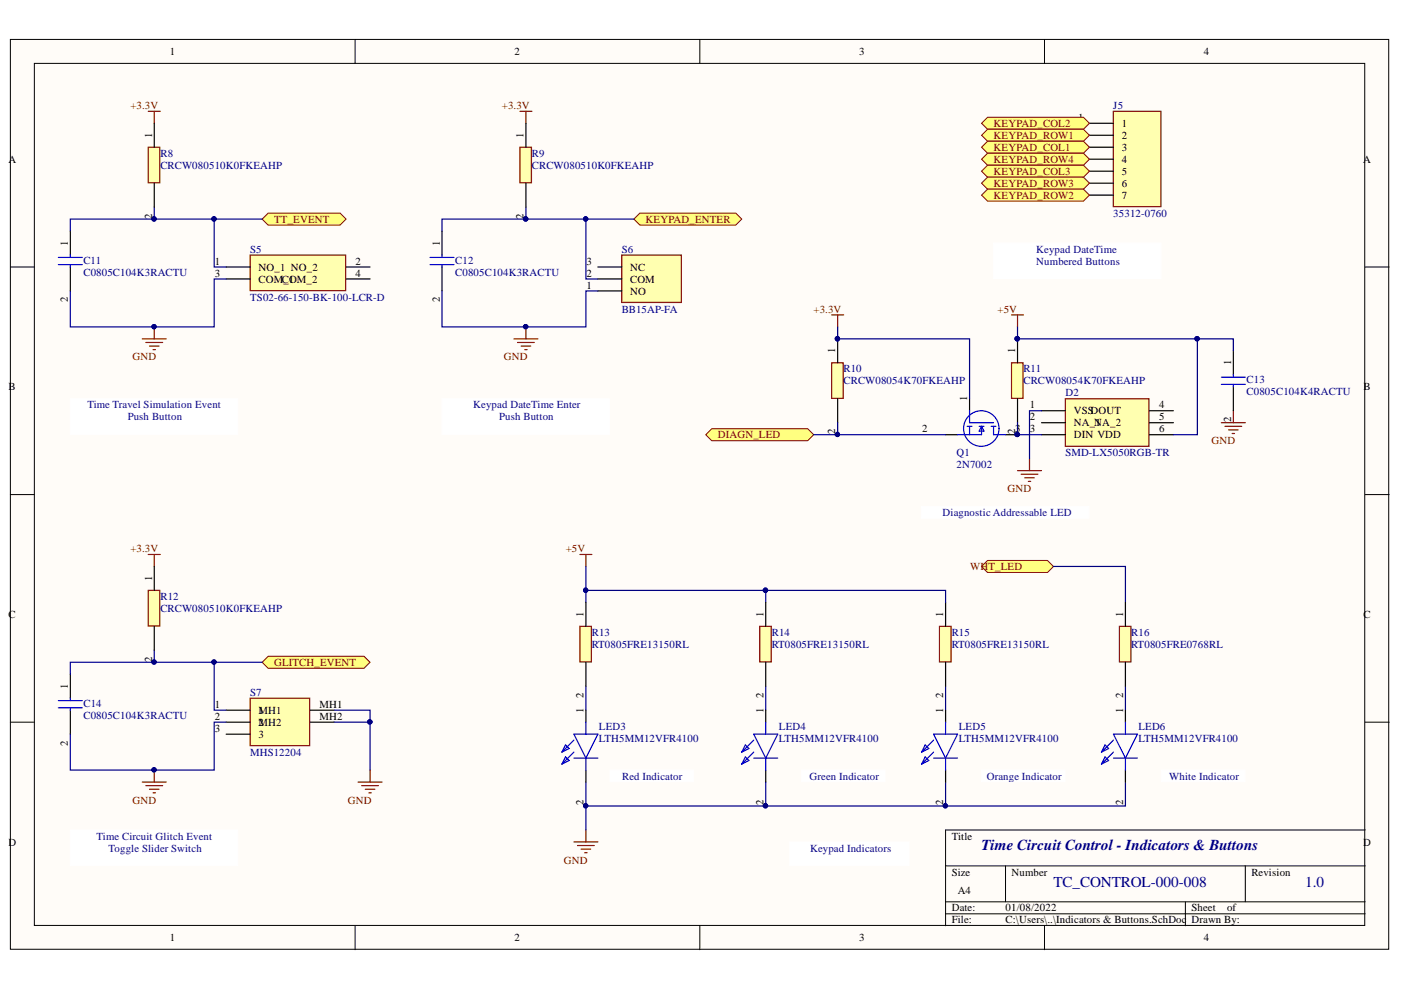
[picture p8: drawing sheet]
<svg xmlns="http://www.w3.org/2000/svg" width="297mm" height="210mm" viewBox="0 0 297 210" stroke-linecap="round" stroke-linejoin="round" font-family="sans-serif">
<g fill="#fffcf8" stroke="#000" stroke-width=".21">
<path d="M2.2 8.4h292.2v192.9h-292.2z"/>
<path d="M7.3 13.4h282.1v182.8h-282.1z"/>
</g>
<g fill="none" stroke="#000" stroke-width=".21">
<path d="M75.3 8.4v5M148.4 8.4v5M221.5 8.4v5M2.2 56.6h5.1M289.5 56.6h5M2.2 104.9h5.1M289.5 104.9h5M2.2 153.1h5.1M289.5 153.1h5M289.5 176h-89v20.3M75.3 196.3v5.1M148.4 196.3v5.1"/>
<path d="M200.5 183.6h89M200.5 191.2h89M200.5 193.7h89M213.2 183.6v7.6M221.5 196.3v5.1M251.3 191.2v5.1M264 183.6v7.6"/>
</g>
<path d="M14.9 49v5.1M14.9 56.6v5.1" fill="none" stroke="#000" stroke-width=".25"/>
<path d="M12.4 54.6h5.1M12.4 56.1h5.1M14.9 54.1v.5M14.9 56.1v.5" fill="none" stroke="#00f" stroke-width=".25"/>
<path d="M31.4 23.6h2.6M32.7 23.6v2.5M30.2 71.8h5M30.9 72.6h3.6M31.7 73.4h2M32.5 74.1h.5M32.7 69.3v2.5" fill="none" stroke="#800000" stroke-width=".25"/>
<g fill="#000080" stroke="#000080" stroke-width=".21">
<circle cx="32.7" cy="69.3" r=".46"/>
<circle cx="32.6" cy="46.4" r=".46"/>
</g>
<path d="M32.7 43.9v2.6" fill="none" stroke="#000080" stroke-width=".25"/>
<path d="M31.4 31.2h2.5v7.6h-2.5z" fill="#ffffb0" stroke="#800000" stroke-width=".25"/>
<path d="M32.7 26.1v5.1M32.7 38.8v5.1M14.9 143v5M14.9 150.6v5.1" fill="none" stroke="#000" stroke-width=".25"/>
<path d="M12.4 148.5h5.1M12.4 150.1h5.1M14.9 148v.5M14.9 150.1v.5" fill="none" stroke="#00f" stroke-width=".25"/>
<path d="M31.4 117.6h2.6M32.7 117.6v2.5M30.2 165.8h5M30.9 166.6h3.6M31.7 167.3h2M32.5 168.1h.5M32.7 163.3v2.5" fill="none" stroke="#800000" stroke-width=".25"/>
<g fill="#000080" stroke="#000080" stroke-width=".21">
<circle cx="32.7" cy="163.2" r=".46"/>
<circle cx="32.7" cy="140.4" r=".46"/>
</g>
<path d="M32.7 137.9v2.5" fill="none" stroke="#000080" stroke-width=".25"/>
<path d="M31.4 125.2h2.5v7.5h-2.5z" fill="#ffffb0" stroke="#800000" stroke-width=".25"/>
<path d="M93.7 49v5.1M93.7 56.6v5.1M32.7 120.1v5.1M32.7 132.8v5.1" fill="none" stroke="#000" stroke-width=".25"/>
<g fill="#fff" stroke="#fff" stroke-width=".21">
<path d="M14.9 84.5h35.5v7.6h-35.5z"/>
<path d="M14.9 176h35.5v7.5h-35.5z"/>
</g>
<path d="M91.2 54.6h5.1M91.2 56.1h5.1M93.7 54.1v.5M93.7 56.1v.5" fill="none" stroke="#00f" stroke-width=".25"/>
<path d="M110.2 23.6h2.6M111.5 23.6v2.5M109 71.8h5.1M109.7 72.6h3.6M110.5 73.4h2M111.3 74.1h.5M111.5 69.3v2.5" fill="none" stroke="#800000" stroke-width=".25"/>
<g fill="#000080" stroke="#000080" stroke-width=".21">
<circle cx="111.5" cy="69.3" r=".46"/>
<circle cx="111.4" cy="46.4" r=".47"/>
</g>
<path d="M111.5 43.9v2.6" fill="none" stroke="#000080" stroke-width=".25"/>
<path d="M110.2 31.2h2.5v7.6h-2.5z" fill="#ffffb0" stroke="#800000" stroke-width=".25"/>
<path d="M111.5 26.1v5.1M111.5 38.8v5.1" fill="none" stroke="#000" stroke-width=".25"/>
<g fill="#fff" stroke="#fff" stroke-width=".21">
<path d="M93.7 84.5h35.5v7.6h-35.5z"/>
<path d="M129.3 163.3h17.7v2.4h-17.7z"/>
<path d="M170 163.3h17.7v2.4h-17.7z"/>
<path d="M208.1 163.3h17.7v2.4h-17.7z"/>
<path d="M246.2 163.3h17.7v2.4h-17.7z"/>
<path d="M167.4 178.5h25.4v5h-25.4z"/>
</g>
<path d="M122.9 117.6h2.6M124.2 117.6v2.5M121.7 178.5h5.1M122.4 179.3h3.6M124.2 176v2.5M123.2 180h2M124 180.8h.5" fill="none" stroke="#800000" stroke-width=".25"/>
<path d="M124.2 125.2v2.5M162.4 125.2v2.5M124.2 145.5v5.1M162.4 145.5v5.1M200.5 145.5v5.1M238.6 145.5v5.1M124.2 165.8v5.1M162.4 165.8v5.1M238.6 165.8v5.1h-38.1" fill="none" stroke="#000080" stroke-width=".25"/>
<g fill="#000080" stroke="#000080" stroke-width=".21">
<circle cx="124.2" cy="170.8" r=".46"/>
<circle cx="162.3" cy="170.8" r=".46"/>
<circle cx="162.3" cy="125.1" r=".47"/>
<circle cx="124.2" cy="125.1" r=".46"/>
<circle cx="200.4" cy="170.8" r=".46"/>
</g>
<g fill="#ffff80" stroke="#800000" stroke-width=".21">
<path d="M55.6 46.5l1.3-1.3h15.2l1.3 1.3-1.3 1.2h-15.2z" fill-rule="evenodd"/>
<path d="M55.6 140.4l1.3-1.3h20.3l1.3 1.3-1.3 1.3h-20.3z" fill-rule="evenodd"/>
<path d="M134.4 46.5l1.3-1.3h20.3l1.3 1.3-1.3 1.2h-20.3z" fill-rule="evenodd"/>
<path d="M208.1 120.1l1.3-1.3h12.7l1.3 1.3-1.3 1.3h-12.7z" fill-rule="evenodd"/>
</g>
<path d="M223.4 120.1h15.2v7.6" fill="none" stroke="#000080" stroke-width=".25"/>
<path d="M236 23.6h10.1v20.2h-10.1z" fill="#ffffb0" stroke="#800000" stroke-width=".25"/>
<path d="M231 26.1h5.1M231 28.7h5.1M231 31.2h5.1M231 33.8h5.1M231 36.3h5.1M231 38.8h5.1M231 41.4h5.1" fill="none" stroke="#000" stroke-width=".25"/>
<g fill="#ffff80" stroke="#800000" stroke-width=".21">
<path d="M208.1 26.1l1.3-1.2h20.3l1.3 1.2-1.3 1.3h-20.3z" fill-rule="evenodd"/>
<path d="M208.1 28.7l1.3-1.3h20.3l1.3 1.3-1.3 1.2h-20.3z" fill-rule="evenodd"/>
<path d="M208.1 31.2l1.3-1.3h20.3l1.3 1.3-1.3 1.3h-20.3z" fill-rule="evenodd"/>
<path d="M208.1 33.8l1.3-1.3h20.3l1.3 1.3-1.3 1.2h-20.3z" fill-rule="evenodd"/>
<path d="M208.1 36.3l1.3-1.3h20.3l1.3 1.3-1.3 1.3h-20.3z" fill-rule="evenodd"/>
<path d="M208.1 38.8l1.3-1.2h20.3l1.3 1.2-1.3 1.3h-20.3z" fill-rule="evenodd"/>
<path d="M208.1 41.4l1.3-1.3h20.3l1.3 1.3-1.3 1.2h-20.3z" fill-rule="evenodd"/>
</g>
<path d="M210.6 51.5h35.5v7.5h-35.5z" fill="#fff" stroke="#fff" stroke-width=".21"/>
<path d="M225.9 84.5h17.7v10.1h-17.7z" fill="#ffffb0" stroke="#800000" stroke-width=".25"/>
<path d="M200.5 92.2h2.5M205.6 84.5v2.6M213.2 92.2h2.5M220.8 87.1h5.1M220.8 89.6h5.1M220.8 92.2h5.1M243.7 87.1h5.1M243.7 89.6h5.1M243.7 92.2h5.1" fill="none" stroke="#000" stroke-width=".25"/>
<circle cx="215.7" cy="92.1" r=".46" fill="#000080" stroke="#000080" stroke-width=".21"/>
<g fill="none" stroke="#00f" stroke-width=".25">
<path d="M205.1 90.4h1M205.6 87.1v2.5h5M205.6 90.4v1.8M207.6 90.4h1M208.1 90.4v1.8h-5.1M208.1 90.4l.5 1h-1zM210.1 90.4h1.1M210.6 90.4v1.8h2.6"/>
<circle cx="208.1" cy="90.9" r="3.8"/>
</g>
<path d="M176.3 76.9h2.5v7.6h-2.5z" fill="#ffffb0" stroke="#800000" stroke-width=".25"/>
<path d="M177.6 71.8v5.1M177.6 84.5v5.1" fill="none" stroke="#000" stroke-width=".25"/>
<circle cx="177.5" cy="71.8" r=".46" fill="#000080" stroke="#000080" stroke-width=".21"/>
<path d="M214.5 76.9h2.4v7.6h-2.4z" fill="#ffffb0" stroke="#800000" stroke-width=".25"/>
<path d="M215.7 71.8v5.1M215.7 84.5v5.1" fill="none" stroke="#000" stroke-width=".25"/>
<g fill="#000080" stroke="#000080" stroke-width=".21">
<circle cx="215.7" cy="71.8" r=".47"/>
<circle cx="177.5" cy="71.8" r=".46"/>
</g>
<path d="M176.3 66.8h2.6M177.6 66.8v2.5M214.5 66.8h2.5M215.7 66.8v2.5M215.7 99.8h5.1M218.3 97.2v2.6M216.5 100.5h3.6M217.3 101.3h2M218 102.1h.5" fill="none" stroke="#800000" stroke-width=".25"/>
<path d="M177.6 69.3v2.5h28v12.7" fill="none" stroke="#000080" stroke-width=".25"/>
<path d="M149.6 92.2l1.3-1.3h20.3l1.3 1.3-1.3 1.2h-20.3z" fill-rule="evenodd" fill="#ffff80" stroke="#800000" stroke-width=".21"/>
<path d="M195.4 107.4h35.5v2.5h-35.5z" fill="#fff" stroke="#fff" stroke-width=".21"/>
<path d="M253.9 71.8v20.4h-5.1M220.8 87.1h-2.5v10.1" fill="none" stroke="#000080" stroke-width=".25"/>
<path d="M258.9 89.6h5.1M259.7 90.4h3.6M260.5 91.2h2M261.2 91.9h.5M261.5 87.1v2.5" fill="none" stroke="#800000" stroke-width=".25"/>
<path d="M261.5 74.4v5.1M261.5 82v5.1" fill="none" stroke="#000" stroke-width=".25"/>
<path d="M258.9 80h5.1M261.5 79.5v.5M258.9 81.5h5.1M261.5 81.5v.5" fill="none" stroke="#00f" stroke-width=".25"/>
<circle cx="253.8" cy="71.8" r=".47" fill="#000080" stroke="#000080" stroke-width=".21"/>
<path d="M53 148h12.6v10.1h-12.6z" fill="#ffffb0" stroke="#800000" stroke-width=".25"/>
<path d="M48 150.6h5M48 153.1h5M48 155.7h5M65.8 150.6h5M65.8 153.1h5" fill="none" stroke="#000" stroke-width=".25"/>
<path d="M45.4 46.5v10.1h2.6M55.6 46.5h-40.7v2.5M45.4 140.4v10.2h2.6M48 153.1h-2.6v10.2h-30.5v-7.6M55.6 140.4h-40.7v2.6M70.8 150.6h7.7v12.7M70.8 153.1h7.7" fill="none" stroke="#000080" stroke-width=".25"/>
<g fill="#000080" stroke="#000080" stroke-width=".21">
<circle cx="32.7" cy="140.4" r=".46"/>
<circle cx="45.4" cy="140.4" r=".46"/>
<circle cx="32.7" cy="163.2" r=".46"/>
<circle cx="78.4" cy="153.1" r=".46"/>
<circle cx="32.6" cy="46.4" r=".46"/>
<circle cx="45.4" cy="46.4" r=".46"/>
</g>
<path d="M75.9 165.8h5.1M76.7 166.6h3.5M77.4 167.3h2.1M78.2 168.1h.5M78.5 163.3v2.5" fill="none" stroke="#800000" stroke-width=".25"/>
<path d="M131.8 54.1h12.7v10h-12.7z" fill="#ffffb0" stroke="#800000" stroke-width=".25"/>
<path d="M126.8 59.2h5M126.8 56.6h5M126.8 61.7h5M124.2 150.6v2.5M162.4 150.6v2.5M200.5 150.6v2.5M238.6 150.6v2.5M124.2 163.3v2.5M162.4 163.3v2.5M200.5 163.3v2.5M238.6 163.3v2.5" fill="none" stroke="#000" stroke-width=".25"/>
<path d="M124.2 46.5v12.7h2.6M134.4 46.5h-40.7v2.5M93.7 61.7v7.6h30.5v-7.6h2.6M215.7 69.3v2.5h45.8v2.6M172.5 92.2h28M177.6 89.6v2.6M215.7 89.6v2.6h5.1M200.5 165.8v5.1h-76.3v5.1" fill="none" stroke="#000080" stroke-width=".25"/>
<g fill="#000080" stroke="#000080" stroke-width=".21">
<circle cx="111.4" cy="46.4" r=".47"/>
<circle cx="124.2" cy="46.4" r=".46"/>
<circle cx="111.5" cy="69.3" r=".46"/>
<circle cx="200.4" cy="170.8" r=".46"/>
<circle cx="162.3" cy="170.8" r=".46"/>
<circle cx="124.2" cy="170.8" r=".46"/>
<circle cx="215.7" cy="71.8" r=".47"/>
<circle cx="253.8" cy="71.8" r=".47"/>
<circle cx="177.6" cy="92.1" r=".46"/>
<circle cx="215.7" cy="92.1" r=".46"/>
</g>
<g fill="none" stroke="#00f" stroke-width=".25">
<path d="M119.9 157.9l.8 .8-1.6 .8zM121.7 155.7h5.1l-2.6 5zM121.7 159.5l-2.6 2.5M121.7 156.9l-2.6 2.6M124.2 153.1v2.6M158 157.9l.8 .8-1.5 .8zM159.8 155.7h5.1l-2.5 5zM159.8 159.5l-2.5 2.5M159.8 156.9l-2.5 2.6M162.4 153.1v2.6M196.2 157.9l.7 .8-1.5 .8zM197.9 155.7h5.1l-2.5 5z"/>
<path d="M197.9 159.5l-2.5 2.5M197.9 156.9l-2.5 2.6M200.5 153.1v2.6M234.3 157.9l.8 .8-1.6 .8zM236.1 155.7h5.1l-2.6 5zM236.1 159.5l-2.6 2.5M236.1 156.9l-2.6 2.6M238.6 153.1v2.6M119.9 160.5l.8 .7-1.6 .8zM121.7 160.7h5.1M124.2 160.7v2.6M158 160.5l.8 .7-1.5 .8z"/>
<path d="M159.8 160.7h5.1M162.4 160.7v2.6M196.2 160.5l.7 .7-1.5 .8zM197.9 160.7h5.1M200.5 160.7v2.6M234.3 160.5l.8 .7-1.6 .8zM236.1 160.7h5.1M238.6 160.7v2.6"/>
</g>
<path d="M53 54.1h20.3v7.5h-20.3z" fill="#ffffb0" stroke="#800000" stroke-width=".25"/>
<path d="M48 56.6h5M48 59.2h5M73.4 56.6h5.1M73.4 59.2h5.1" fill="none" stroke="#000" stroke-width=".25"/>
<path d="M48 59.2h-2.6v10.1h-30.5v-7.6" fill="none" stroke="#000080" stroke-width=".25"/>
<circle cx="32.7" cy="69.3" r=".46" fill="#000080" stroke="#000080" stroke-width=".21"/>
<path d="M237.3 132.8h2.5v7.5h-2.5z" fill="#ffffb0" stroke="#800000" stroke-width=".25"/>
<path d="M238.6 127.7v5.1M238.6 140.4v5.1" fill="none" stroke="#000" stroke-width=".25"/>
<path d="M199.2 132.8h2.5v7.5h-2.5z" fill="#ffffb0" stroke="#800000" stroke-width=".25"/>
<path d="M200.5 127.7v5.1M200.5 140.4v5.1" fill="none" stroke="#000" stroke-width=".25"/>
<path d="M161.1 132.8h2.4v7.5h-2.4z" fill="#ffffb0" stroke="#800000" stroke-width=".25"/>
<path d="M162.4 127.7v5.1M162.4 140.4v5.1" fill="none" stroke="#000" stroke-width=".25"/>
<path d="M122.9 132.8h2.5v7.5h-2.5z" fill="#ffffb0" stroke="#800000" stroke-width=".25"/>
<path d="M124.2 127.7v5.1M124.2 140.4v5.1" fill="none" stroke="#000" stroke-width=".25"/>
<path d="M124.2 120.1v5.1h76.3v2.5" fill="none" stroke="#000080" stroke-width=".25"/>
<g fill="#000080" stroke="#000080" stroke-width=".21">
<circle cx="124.2" cy="125.1" r=".46"/>
<circle cx="162.3" cy="125.1" r=".47"/>
</g>
<g font-size="3.2" fill="#000080">
<text x="208.1" y="180.3">Time Circuit Control - Indicators &amp; Buttons</text>
<text x="223.4" y="188">TC_CONTROL-000-008</text>
<text x="276.7" y="188">1.0</text>
</g>
<g font-size="2.3">
<text x="36" y="11.7">1</text>
<text x="109.1" y="11.7">2</text>
<text x="182.2" y="11.7">3</text>
<text x="255.2" y="11.7">4</text>
<text x="32.2" y="29.2" transform="rotate(-90 32.2 29.2)">1</text>
<text x="111" y="29.2" transform="rotate(-90 111 29.2)">1</text>
<text x="228.6" y="25.6">1</text>
<text x="228.6" y="28.2">2</text>
<text x="237.8" y="26.9">1</text>
<text x="237.8" y="29.4">2</text>
<text x="1.8" y="34.5">A</text>
<text x="228.6" y="30.7">3</text>
<text x="228.6" y="33.2">4</text>
<text x="228.6" y="35.8">5</text>
<text x="237.8" y="32">3</text>
<text x="237.8" y="34.5">4</text>
<text x="289" y="34.5">A</text>
<text x="228.6" y="38.3">6</text>
<text x="228.6" y="40.8">7</text>
<text x="237.8" y="37">5</text>
<text x="237.8" y="39.6">6</text>
<text x="32.2" y="46.3" transform="rotate(-90 32.2 46.3)">2</text>
<text x="111" y="46.3" transform="rotate(-90 111 46.3)">2</text>
<text x="237.8" y="42.1">7</text>
<text x="14.4" y="52.1" transform="rotate(-90 14.4 52.1)">1</text>
<text x="93.2" y="52.1" transform="rotate(-90 93.2 52.1)">1</text>
<text x="45.5" y="56.1">1</text>
<text x="45.5" y="58.7">3</text>
<text x="54.8" y="57.4">NO_1 NO_2</text>
<text x="54.8" y="59.9">COM_1</text>
<text x="59.7" y="59.9">COM_2</text>
<text x="75.4" y="56.1">2</text>
<text x="75.4" y="58.7">4</text>
<text x="124.4" y="58.7">2</text>
<text x="124.4" y="56.1">3</text>
<text x="133.6" y="59.9">COM</text>
<text x="133.6" y="57.4">NC</text>
<text x="14.4" y="64.1" transform="rotate(-90 14.4 64.1)">2</text>
<text x="93.2" y="64.1" transform="rotate(-90 93.2 64.1)">2</text>
<text x="124.4" y="61.2">1</text>
<text x="133.6" y="62.5">NO</text>
<text x="177.1" y="74.9" transform="rotate(-90 177.1 74.9)">1</text>
<text x="215.2" y="74.9" transform="rotate(-90 215.2 74.9)">1</text>
<text x="261" y="77.4" transform="rotate(-90 261 77.4)">1</text>
<text x="1.8" y="82.8">B</text>
<text x="289.1" y="82.8">B</text>
<text x="205.1" y="85.1" transform="rotate(-90 205.1 85.1)">1</text>
<text x="218.4" y="86.6">1</text>
<text x="218.4" y="89.1">2</text>
<text x="227.7" y="87.8">VSSDOUT</text>
<text x="245.8" y="86.6">4</text>
<text x="245.8" y="89.1">5</text>
<text x="261" y="89.5" transform="rotate(-90 261 89.5)">2</text>
<text x="177.1" y="92.1" transform="rotate(-90 177.1 92.1)">2</text>
<text x="195.5" y="91.6">2</text>
<text x="215.2" y="92.1" transform="rotate(-90 215.2 92.1)">2</text>
<text x="215.2" y="91.6">3</text>
<text x="218.4" y="91.6">3</text>
<text x="227.7" y="90.4">NA_NA_2</text>
<text x="227.7" y="92.9">DIN VDD</text>
<text x="232.2" y="90.4">1</text>
<text x="245.8" y="91.6">6</text>
<text x="32.2" y="123.2" transform="rotate(-90 32.2 123.2)">1</text>
<text x="1.8" y="131">C</text>
<text x="123.7" y="130.8" transform="rotate(-90 123.7 130.8)">1</text>
<text x="161.8" y="130.8" transform="rotate(-90 161.8 130.8)">1</text>
<text x="200" y="130.8" transform="rotate(-90 200 130.8)">1</text>
<text x="238.2" y="130.8" transform="rotate(-90 238.2 130.8)">1</text>
<text x="289.1" y="131">C</text>
<text x="32.2" y="140.3" transform="rotate(-90 32.2 140.3)">2</text>
<text x="14.4" y="146" transform="rotate(-90 14.4 146)">1</text>
<text x="123.7" y="147.9" transform="rotate(-90 123.7 147.9)">2</text>
<text x="161.8" y="147.9" transform="rotate(-90 161.8 147.9)">2</text>
<text x="200" y="147.9" transform="rotate(-90 200 147.9)">2</text>
<text x="238.2" y="147.9" transform="rotate(-90 238.2 147.9)">2</text>
<text x="45.5" y="150.1">1</text>
<text x="45.5" y="152.6">2</text>
<text x="45.5" y="155.1">3</text>
<text x="54.8" y="151.3">1</text>
<text x="54.8" y="153.9">2</text>
<text x="54.8" y="151.3">MH1</text>
<text x="54.8" y="153.9">MH2</text>
<text x="67.8" y="150.1">MH1</text>
<text x="67.8" y="152.6">MH2</text>
<text x="123.7" y="151.1" transform="rotate(-90 123.7 151.1)">1</text>
<text x="161.8" y="151.1" transform="rotate(-90 161.8 151.1)">1</text>
<text x="200" y="151.1" transform="rotate(-90 200 151.1)">1</text>
<text x="238.2" y="151.1" transform="rotate(-90 238.2 151.1)">1</text>
<text x="14.4" y="158.1" transform="rotate(-90 14.4 158.1)">2</text>
<text x="54.8" y="156.4">3</text>
<text x="123.7" y="170.8" transform="rotate(-90 123.7 170.8)">2</text>
<text x="161.8" y="170.8" transform="rotate(-90 161.8 170.8)">2</text>
<text x="200" y="170.8" transform="rotate(-90 200 170.8)">2</text>
<text x="238.2" y="170.8" transform="rotate(-90 238.2 170.8)">2</text>
<text x="1.8" y="179.3">D</text>
<text x="201.8" y="178">Title</text>
<text x="289" y="179.3">D</text>
<text x="201.8" y="185.6">Size</text>
<text x="214.5" y="185.6">Number</text>
<text x="265.3" y="185.6">Revision</text>
<text x="203" y="189.4">A4</text>
<text x="201.8" y="193.3">Date:</text>
<text x="201.8" y="195.8">File:</text>
<text x="213.2" y="193.3">01/08/2022</text>
<text x="213.2" y="195.8">C:\Users\..\Indicators &amp; Buttons.SchDoc</text>
<text x="252.6" y="193.3">Sheet</text>
<text x="252.6" y="195.8">Drawn By:</text>
<text x="260.2" y="193.3">of</text>
<text x="36" y="199.6">1</text>
<text x="109.1" y="199.6">2</text>
<text x="182.2" y="199.6">3</text>
<text x="255.2" y="199.6">4</text>
</g>
<g font-size="2.3" fill="#800000">
<text x="27.7" y="23.1">+3.3V</text>
<text x="106.4" y="23.1">+3.3V</text>
<text x="210.7" y="26.9">KEYPAD_COL2</text>
<text x="210.7" y="29.4">KEYPAD_ROW1</text>
<text x="210.7" y="32">KEYPAD_COL1</text>
<text x="210.7" y="34.5">KEYPAD_ROW4</text>
<text x="210.7" y="37">KEYPAD_COL3</text>
<text x="210.7" y="39.6">KEYPAD_ROW3</text>
<text x="58.1" y="47.3">TT_EVENT</text>
<text x="136.9" y="47.3">KEYPAD_ENTER</text>
<text x="210.7" y="42.1">KEYPAD_ROW2</text>
<text x="172.5" y="66.3">+3.3V</text>
<text x="211.5" y="66.3">+5V</text>
<text x="28.1" y="76.4">GND</text>
<text x="106.9" y="76.4">GND</text>
<text x="152.2" y="92.9">DIAGN_LED</text>
<text x="256.9" y="94.2">GND</text>
<text x="213.6" y="104.4">GND</text>
<text x="27.7" y="117.1">+3.3V</text>
<text x="120" y="117.1">+5V</text>
<text x="205.7" y="120.9">WHT_LED</text>
<text x="58.1" y="141.2">GLITCH_EVENT</text>
<text x="28.1" y="170.4">GND</text>
<text x="73.8" y="170.4">GND</text>
<text x="119.5" y="183.1">GND</text>
</g>
<g font-size="2.3" fill="#000080">
<text x="236" y="23.1">J5</text>
<text x="34" y="33.2">R8</text>
<text x="34" y="35.8">CRCW080510K0FKEAHP</text>
<text x="112.8" y="33.2">R9</text>
<text x="112.8" y="35.8">CRCW080510K0FKEAHP</text>
<text x="236" y="46">35312-0760</text>
<text x="53" y="53.6">S5</text>
<text x="131.8" y="53.6">S6</text>
<text x="17.7" y="55.9">C11</text>
<text x="17.7" y="58.4">C0805C104K3RACTU</text>
<text x="96.5" y="55.9">C12</text>
<text x="96.5" y="58.4">C0805C104K3RACTU</text>
<text x="53" y="63.7">TS02-66-150-BK-100-LCR-D</text>
<text x="131.8" y="66.3">BB15AP-FA</text>
<text x="178.9" y="79">R10</text>
<text x="178.9" y="81.5">CRCW08054K70FKEAHP</text>
<text x="217" y="79">R11</text>
<text x="217" y="81.5">CRCW08054K70FKEAHP</text>
<text x="264.3" y="81.2">C13</text>
<text x="264.3" y="83.8">C0805C104K4RACTU</text>
<text x="225.9" y="84">D2</text>
<text x="202.8" y="96.7">Q1</text>
<text x="202.8" y="99.3">2N7002</text>
<text x="225.9" y="96.7">SMD-LX5050RGB-TR</text>
<text x="34" y="127.2">R12</text>
<text x="34" y="129.8">CRCW080510K0FKEAHP</text>
<text x="125.5" y="134.8">R13</text>
<text x="125.5" y="137.4">RT0805FRE13150RL</text>
<text x="163.6" y="134.8">R14</text>
<text x="163.6" y="137.4">RT0805FRE13150RL</text>
<text x="201.8" y="134.8">R15</text>
<text x="201.8" y="137.4">RT0805FRE13150RL</text>
<text x="239.8" y="134.8">R16</text>
<text x="239.8" y="137.4">RT0805FRE0768RL</text>
<text x="17.7" y="149.8">C14</text>
<text x="53" y="147.5">S7</text>
<text x="17.7" y="152.3">C0805C104K3RACTU</text>
<text x="127" y="154.9">LED3</text>
<text x="165.1" y="154.9">LED4</text>
<text x="203.3" y="154.9">LED5</text>
<text x="241.4" y="154.9">LED6</text>
<text x="53" y="160.2">MHS12204</text>
<text x="127" y="157.4">LTH5MM12VFR4100</text>
<text x="165.1" y="157.4">LTH5MM12VFR4100</text>
<text x="203.3" y="157.4">LTH5MM12VFR4100</text>
<text x="241.4" y="157.4">LTH5MM12VFR4100</text>
</g>
<g font-size="2.3" fill="#0c0087">
<text x="219.7" y="53.6">Keypad DateTime</text>
<text x="219.7" y="56.1">Numbered Buttons</text>
<text x="18.5" y="86.6">Time Travel Simulation Event</text>
<text x="27.1" y="89.1">Push Button</text>
<text x="100.3" y="86.6">Keypad DateTime Enter</text>
<text x="105.8" y="89.1">Push Button</text>
<text x="199.8" y="109.5">Diagnostic Addressable LED</text>
<text x="131.9" y="165.4">Red Indicator</text>
<text x="171.7" y="165.4">Green Indicator</text>
<text x="209.2" y="165.4">Orange Indicator</text>
<text x="247.9" y="165.4">White Indicator</text>
<text x="20.5" y="178">Time Circuit Glitch Event</text>
<text x="23" y="180.6">Toggle Slider Switch</text>
<text x="171.7" y="180.6">Keypad Indicators</text>
</g>
</svg>
